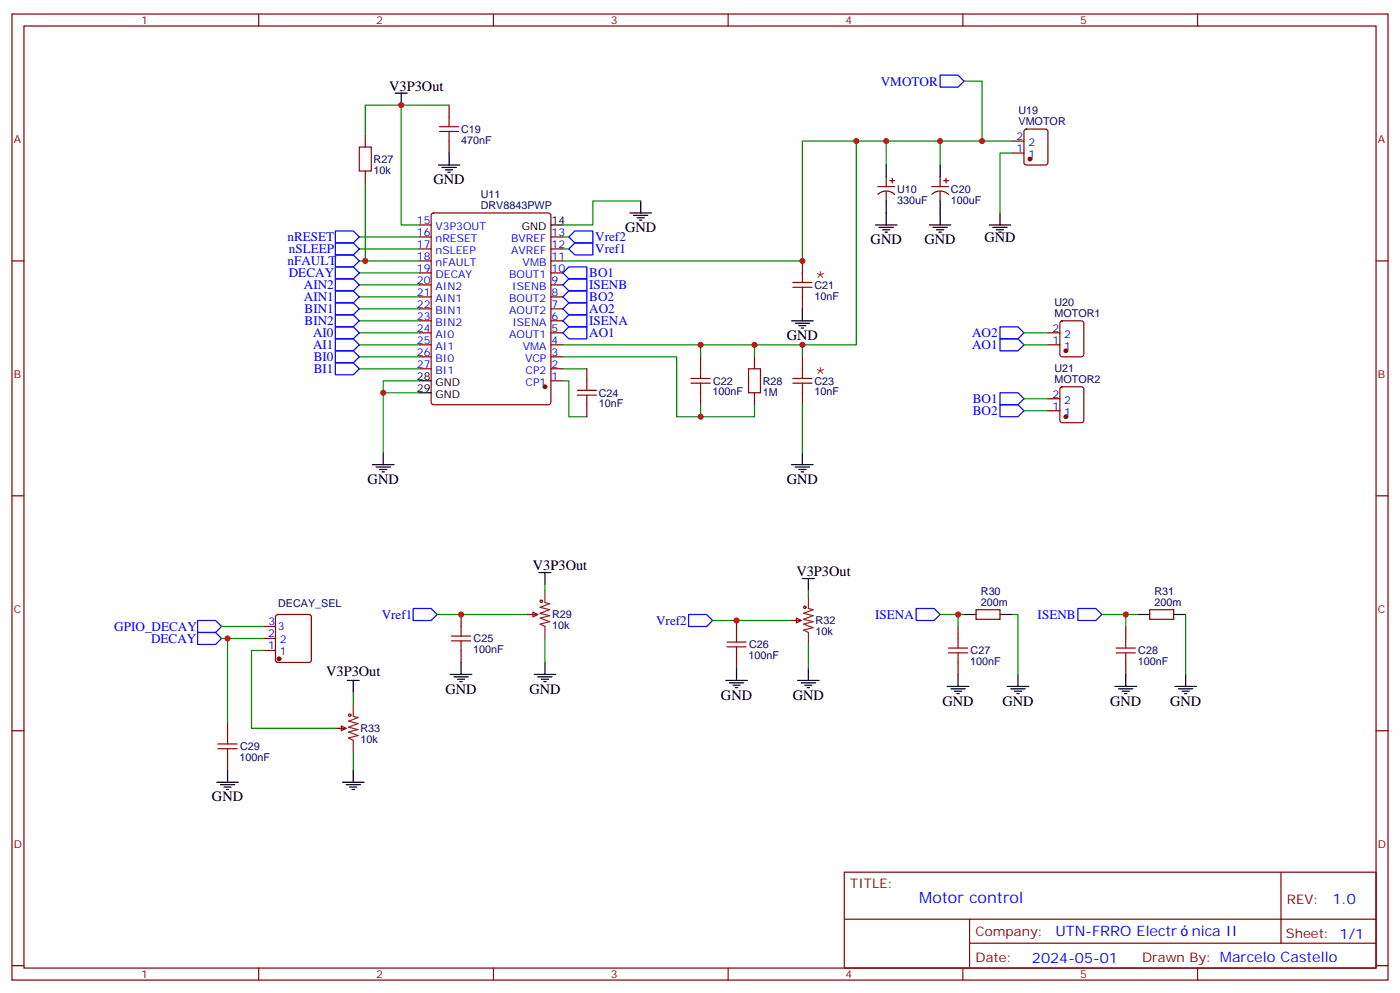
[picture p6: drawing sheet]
<svg xmlns="http://www.w3.org/2000/svg" width="412mm" height="292mm" viewBox="0 0 412 292" stroke-linecap="round" stroke-linejoin="round" font-family="sans-serif">
<g fill="none" stroke="#870000" stroke-width=".35">
<path d="M3.5 4.1h405.4v284.4h-405.4zM7.1 7.7h398.2v277.2h-398.2zM76.2 4.1v3.6M145.3 4.1v3.6M214.5 4.1v3.6M283.6 4.1v3.6M352.8 4.1v3.6M107.6 39.8v3.5M132.3 30.9v3.6M301.9 38.2l.4-.2h5.7l.6 .4 .1 9.5-.5 .6-5.9 .1-.6-.5-.1-9.4zM107.6 50.3v3.6M132.3 41.5v3.5"/>
<path d="M258.6 54.9h4.9M258.6 57.2a3.5 3.5 0 0 1 4.9 0M261.1 52.1v2.8M261.1 56.3v2.9M262.1 53.2h1.4M262.8 52.5v1.4M274.5 54.9h4.9M274.5 57.2a3.5 3.5 0 0 1 4.9 0M276.9 52.1v2.8M276.9 56.3v2.9M278 53.2h1.4M278.7 52.5v1.4"/>
<path d="M298.1 45h3.5M298.1 41.5h3.5M3.5 76.8h3.6M123.5 76.8h3.5M123.5 73.3h3.5M123.5 69.7h3.5M123.5 66.2h3.5M127.2 62.9l.5-.2h33.9l.6 .4 .1 55.3-.5 .7h-34.1l-.6-.4-.1-55.3zM162.3 76.8h3.5M162.3 73.3h3.5M162.3 69.7h3.5M236.4 76.8v3.5"/>
<path d="M405.3 76.8h3.6M123.5 98h3.5M123.5 94.4h3.5M123.5 90.9h3.5M123.5 87.4h3.5M123.5 83.9h3.5M123.5 80.3h3.5M162.3 98h3.5M162.3 94.4h3.5M162.3 90.9h3.5M162.3 87.4h3.5M162.3 83.9h3.5"/>
<path d="M162.3 80.3h3.5M236.4 87.4v3.5M308.7 98h3.5M312.4 94.6l.5-.2h5.7l.6 .5 .1 9.4-.5 .7h-5.9l-.6-.4-.1-9.5zM123.5 108.5h3.5M123.5 105h3.5M123.5 101.5h3.5M162.3 112.1h3.5M162.3 108.5h3.5M162.3 105h3.5M162.3 101.5h3.5M172.9 108.5v3.6"/>
<path d="M172.9 119.1v3.6M206.4 105v3.5M206.4 115.6v3.5M222.2 105v3.5M222.2 115.6v3.5M236.4 105v3.5M236.4 115.6v3.5M308.7 101.5h3.5M308.7 117.4h3.5M312.4 114l.5-.2h5.7l.6 .5 .1 9.4-.5 .7h-5.9l-.6-.4-.1-9.5zM308.7 120.9h3.5M3.5 145.9h3.6"/>
<path d="M405.3 145.9h3.6M287.5 179.5h7.1v2.8h-7.1zM338.7 179.5h7v2.8h-7zM77.6 191.5h3.5M77.6 187.9h3.5M77.6 184.4h3.5M81.4 181.1l.4-.2h9.2l.5 .2 .2 .5v12.7l-.2 .5-.5 .2h-9.2l-.5-.3-.2-.4v-12.7zM135.8 180.9v3.5M135.8 191.5v3.5M155.2 180.9h3.2M157 180.2l1.4 .7-1.4 .7zM217 182.6v3.6"/>
<path d="M217 193.2v3.5M232.8 182.6h3.2M234.6 181.9l1.4 .7-1.4 .7zM282.2 184.4v3.5M282.2 195v3.5M331.6 184.4v3.5M331.6 195v3.5M3.5 215.1h3.6M67 212.6v3.5M98.8 214.4h3.2M100.5 213.7l1.5 .7-1.5 .7zM405.3 215.1h3.6"/>
<path d="M67 223.2v3.5M248.7 256.7h156.6v28.2h-156.6zM377.3 256.7v20.9M248.7 270.6h156.5M285.6 277.6h119.6M285.6 270.6v14.1M3.5 284.2h3.6M76.2 284.9v3.6M145.3 284.9v3.6M214.5 284.9v3.6M283.6 284.9v3.6M352.8 284.9v3.6"/>
<path d="M405.3 284.2h3.6"/>
</g>
<g fill="none" stroke="#000" stroke-width=".35">
<path d="M116.4 27.4h3.5M118.2 27.4v3.5M129.1 48.6h6.4M130.2 49.3h4.2M131.2 50h2.1M131.9 50.7h.7M132.3 45v3.6M188.7 59.2v3.5M261.1 48.6v3.5M261.1 59.2v7M276.9 48.6v3.5M276.9 59.2v7"/>
<path d="M162.3 66.2h3.5M185.6 62.7h6.3M186.6 63.4h4.3M187.7 64.1h2.1M188.4 64.8h.7M257.9 66.2h6.3M258.9 66.9h4.3M260 67.6h2.1M260.7 68.3h.7M273.8 66.2h6.3M274.8 66.9h4.2M275.9 67.6h2.1"/>
<path d="M276.6 68.3h.7M291.4 66.2h6.3M292.5 66.9h4.2M293.5 67.6h2.1M294.2 68.3h.7M294.6 62.7v3.5M233.2 94.4h6.3M234.2 95.1h4.3M235.3 95.8h2.1M236 96.6h.7M236.4 90.9v3.5M123.5 112.1h3.5"/>
<path d="M123.5 115.6h3.5M109.7 136.8h6.4M110.8 137.5h4.2M111.8 138.2h2.1M112.5 138.9h.7M112.9 133.2v3.6M233.2 136.8h6.3M234.2 137.5h4.3M235.3 138.2h2.1M236 138.9h.7M236.4 133.2v3.6M158.7 168.5h3.6"/>
<path d="M160.5 168.5v3.5M236.4 170.3h3.5M238.1 170.3v3.5M132.6 198.5h6.4M133.7 199.2h4.2M134.8 199.9h2.1M135.8 195v3.5M157.3 198.5h6.4M158.4 199.2h4.2M159.5 199.9h2.1M160.5 195v3.5M217 196.7v3.6"/>
<path d="M238.1 196.7v3.6M282.2 198.5v3.5M284 180.9h3.5M294.6 180.9h3.5M299.9 198.5v3.5M331.6 198.5v3.5M335.1 180.9h3.6M345.7 180.9h3.5M349.2 198.5v3.5M102.3 200.3h3.5M104.1 200.3v3.5M135.5 200.6h.7"/>
<path d="M160.2 200.6h.7M213.8 200.3h6.3M214.8 201h4.3M215.9 201.7h2.1M216.6 202.4h.7M234.9 200.3h6.4M236 201h4.2M237.1 201.7h2.1M237.8 202.4h.7M279 202h6.4M280.1 202.7h4.2M281.2 203.4h2.1"/>
<path d="M281.9 204.2h.7M296.7 202h6.3M297.7 202.7h4.3M298.8 203.4h2.1M299.5 204.2h.7M328.4 202h6.4M329.5 202.7h4.2M330.6 203.4h2.1M331.3 204.2h.7M346.1 202h6.3M347.1 202.7h4.3M348.2 203.4h2.1"/>
<path d="M348.9 204.2h.7M63.9 230.3h6.3M64.9 231h4.2M66 231.7h2.1M66.7 232.4h.7M67 226.7v3.6M100.9 230.3h6.3M102 231h4.2M103 231.7h2.1M103.7 232.4h.7M104.1 226.7v3.6"/>
</g>
<g fill="none" stroke="#008700" stroke-width=".35">
<path d="M107.6 39.8v-8.9h10.6v35.3h5.3M118.2 30.9h14.1M284 23.9h5.3v17.6M107.6 53.9v22.9M188.7 59.2h-14.1v7h-8.8M252.2 41.5v60h-15.8M261.1 41.5v7.1M276.9 41.5v7.1M298.1 45h-3.5v17.7M298.1 41.5h-61.7v35.3h-70.6M105.8 76.8h17.7M105.8 73.3h17.7"/>
<path d="M105.8 69.7h17.7M165.8 73.3h1.8M165.8 69.7h1.8M105.8 98h17.7M105.8 94.4h17.7M105.8 90.9h17.7M105.8 87.4h17.7M105.8 83.9h17.7M105.8 80.3h17.7M301.6 98h7.1M105.8 108.5h17.7M105.8 105h17.7"/>
<path d="M105.8 101.5h17.7M112.9 115.6h10.6M123.5 112.1h-10.6v21.1M165.8 112.1h1.8v10.6h5.3M165.8 101.5h40.6v3.5M165.8 105h33.5v17.7h22.9v-3.6M165.8 108.5h7.1M206.4 101.5h30v3.5M206.4 119.1v3.6M222.2 101.5v3.5M236.4 119.1v14.1M301.6 101.5h7.1"/>
<path d="M301.6 117.4h7.1M301.6 120.9h7.1M160.5 172v1.8M238.1 173.8v1.8M65.3 187.9h12.3M65.3 184.4h12.3M67 187.9v24.7M77.6 191.5h-3.5v22.9h24.7M128.8 180.9h26.4M160.5 187.9v7.1M209.9 182.6h22.9M238.1 189.7v7"/>
<path d="M276.9 180.9h5.3v3.5M282.2 180.9h1.8M298.1 180.9h1.8v17.6M324.6 180.9h7v3.5M331.6 180.9h3.5M349.2 180.9v17.6M104.1 203.8v3.5M104.1 221.4v5.3"/>
</g>
<g fill="#870000" stroke="#870000" stroke-width=".35">
<circle cx="160.5" cy="113.8" r=".53"/>
<circle cx="82.2" cy="193.9" r=".53"/>
<circle cx="303.4" cy="46.8" r=".53"/>
<circle cx="314" cy="103.3" r=".53"/>
<circle cx="314" cy="122.7" r=".53"/>
</g>
<g fill="none" stroke="#00f" stroke-width=".35">
<path d="M276.9 22.1h5.3l1.8 1.8-1.8 1.7h-5.3zM98.8 78.6h5.3l1.7 1.7-1.7 1.8h-5.3zM98.8 75h5.3l1.7 1.8-1.7 1.8h-5.3zM98.8 71.5h5.3l1.7 1.8-1.7 1.7h-5.3zM98.8 68h5.3l1.7 1.7-1.7 1.8h-5.3zM167.6 69.7l1.7-1.7h5.3v3.5h-5.3zM167.6 73.3l1.7-1.8h5.3v3.5h-5.3zM98.8 99.7h5.3l1.7 1.8-1.7 1.8h-5.3zM98.8 96.2h5.3l1.7 1.8-1.7 1.7h-5.3zM98.8 92.7h5.3l1.7 1.7-1.7 1.8h-5.3zM98.8 89.1h5.3l1.7 1.8-1.7 1.8h-5.3zM98.8 85.6h5.3l1.7 1.8-1.7 1.7h-5.3z"/>
<path d="M98.8 82.1h5.3l1.7 1.8-1.7 1.7h-5.3zM165.8 80.3l1.8-1.7h5.3v3.5h-5.3zM165.8 87.4l1.8-1.8h5.3v3.5h-5.3zM165.8 98l1.8-1.8h5.3v3.5h-5.3zM165.8 90.9l1.8-1.8h5.3v3.6h-5.3zM165.8 94.4l1.8-1.7h5.3v3.5h-5.3zM165.8 83.9l1.8-1.8h5.3v3.5h-5.3zM294.6 99.7h5.3l1.7 1.8-1.7 1.8h-5.3zM294.6 96.2h5.3l1.7 1.8-1.7 1.7h-5.3zM98.8 106.8h5.3l1.7 1.7-1.7 1.8h-5.3zM98.8 103.3h5.3l1.7 1.7-1.7 1.8h-5.3zM294.6 115.6h5.3l1.7 1.8-1.7 1.7h-5.3z"/>
<path d="M294.6 119.1h5.3l1.7 1.8-1.7 1.8h-5.3zM121.7 179.1h5.3l1.8 1.8-1.8 1.7h-5.3zM269.9 179.1h5.3l1.7 1.8-1.7 1.7h-5.3zM317.5 179.1h5.3l1.8 1.8-1.8 1.7h-5.3zM58.2 186.2h5.3l1.8 1.7-1.8 1.8h-5.3zM58.2 182.6h5.3l1.8 1.8-1.8 1.8h-5.3zM202.8 180.9h5.3l1.8 1.7-1.8 1.8h-5.3z"/>
</g>
<g fill="none" stroke="#a10000" stroke-width=".35">
<path d="M129.5 38.7h5.6M129.5 37.3h5.6M132.3 34.5v2.8M132.3 38.7v2.8M105.8 43.3h3.6v7h-3.6zM233.5 84.6h5.7M233.5 83.1h5.7M236.4 80.3v2.8M236.4 84.6v2.8M170 116.3h5.7M170 114.9h5.7M172.9 112.1v2.8"/>
<path d="M172.9 116.3v2.8M203.6 112.8h5.6M203.6 111.4h5.6M206.4 108.5v2.9M206.4 112.8v2.8M220.5 108.5h3.5v7.1h-3.5zM233.5 112.8h5.7M233.5 111.4h5.7M236.4 108.5v2.9M236.4 112.8v2.8M133 188.6h5.6M133 187.2h5.6"/>
<path d="M135.8 184.4v2.8M135.8 188.6v2.9M214.1 190.4h5.7M214.1 189h5.7M217 186.2v2.8M217 190.4v2.8M279.4 192.2h5.6M279.4 190.7h5.6M282.2 187.9v2.8M282.2 192.2v2.8M328.8 192.2h5.6M328.8 190.7h5.6"/>
<path d="M331.6 187.9v2.8M331.6 192.2v2.8M64.2 219h5.6M67 216.1v2.9M64.2 220.4h5.6M67 220.4v2.8"/>
<circle cx="159.5" cy="177" r=".35"/>
<circle cx="237.1" cy="178.8" r=".35"/>
<circle cx="103" cy="210.5" r=".35"/>
</g>
<path d="M160.5 173.8v3.5l1.4 .4-2.8 1.1 2.8 .7-2.8 1 2.8 .7-2.8 .7 2.8 1.1-2.8 .7 1.4 .7v3.5M238.1 175.6v3.5l1.4 .4-2.8 1 2.8 .7-2.8 1.1 2.8 .7-2.8 .7 2.8 1-2.8 .8 1.4 .7v3.5M104.1 207.3v3.6l1.4 .3-2.8 1.1 2.8 .7-2.8 1 2.8 .7-2.8 .7 2.8 1.1-2.8 .7 1.4 .7v3.5" fill="none" stroke="#8c2424" stroke-width=".35"/>
<g fill="#c00">
<circle cx="112.9" cy="115.6" r=".88"/>
<circle cx="206.4" cy="101.5" r=".88"/>
<circle cx="222.3" cy="101.5" r=".88"/>
<circle cx="206.4" cy="122.7" r=".88"/>
<circle cx="236.4" cy="101.5" r=".88"/>
<circle cx="252.2" cy="41.5" r=".88"/>
<circle cx="236.4" cy="76.8" r=".88"/>
<circle cx="107.6" cy="76.8" r=".88"/>
<circle cx="118.2" cy="30.9" r=".88"/>
<circle cx="261.1" cy="41.5" r=".88"/>
<circle cx="276.9" cy="41.5" r=".88"/>
<circle cx="67" cy="187.9" r=".88"/>
<circle cx="135.8" cy="180.9" r=".88"/>
<circle cx="217" cy="182.6" r=".88"/>
<circle cx="282.2" cy="180.9" r=".88"/>
<circle cx="331.6" cy="180.9" r=".88"/>
<circle cx="289.3" cy="41.5" r=".88"/>
</g>
<g font-size="5.6" fill="#f00">
<text x="239.9" y="83.9">*</text>
<text x="239.9" y="112.1">*</text>
</g>
<text font-size="4.6" fill="#00f" x="270.8" y="265.7">Motor control</text>
<g font-size="4.2">
<text x="114.7" y="26.7">V3P3Out</text>
<text x="127.7" y="54.2">GND</text>
<text x="184.1" y="68.3">GND</text>
<text x="256.5" y="71.9">GND</text>
<text x="272.3" y="71.9">GND</text>
<text x="290" y="71.2">GND</text>
<text x="231.8" y="100.1">GND</text>
<text x="108.3" y="142.4">GND</text>
<text x="231.8" y="142.4">GND</text>
<text x="157" y="167.8">V3P3Out</text>
<text x="234.6" y="169.6">V3P3Out</text>
<text x="96.1" y="199">V3P3Out</text>
<text x="131.2" y="204.2">GND</text>
<text x="155.9" y="204.2">GND</text>
<text x="212.4" y="205.9">GND</text>
<text x="233.5" y="205.9">GND</text>
<text x="277.6" y="207.7">GND</text>
<text x="295.3" y="207.7">GND</text>
<text x="327" y="207.7">GND</text>
<text x="344.7" y="207.7">GND</text>
<text x="62.4" y="235.9">GND</text>
</g>
<g font-size="4.2" fill="#00f">
<text x="392.5" y="266">1.0</text>
<text x="310.9" y="275.5">UTN-FRRO Electr</text>
<text x="351.1" y="275.5">nica II</text>
<text x="304" y="283.3">2024-05-01</text>
</g>
<g font-size="3.9" fill="#00f">
<text x="259.5" y="25.3">VMOTOR</text>
<text x="84.7" y="71.1">nRESET</text>
<text x="175.3" y="71">Vref2</text>
<text x="85.1" y="74.6">nSLEEP</text>
<text x="175.3" y="74.5">Vref1</text>
<text x="84.7" y="78.1">nFAULT</text>
<text x="85.1" y="81.6">DECAY</text>
<text x="173.6" y="81.5">BO1</text>
<text x="89.5" y="88.7">AIN1</text>
<text x="89.5" y="85.2">AIN2</text>
<text x="173.6" y="88.6">BO2</text>
<text x="173.6" y="85.1">ISENB</text>
<text x="89.7" y="95.7">BIN2</text>
<text x="89.7" y="92.2">BIN1</text>
<text x="173.6" y="92.1">AO2</text>
<text x="173.6" y="95.6">ISENA</text>
<text x="92.2" y="99.3">AI0</text>
<text x="173.6" y="99.2">AO1</text>
<text x="286.3" y="99.2">AO2</text>
<text x="92.2" y="102.8">AI1</text>
<text x="92.4" y="106.3">BI0</text>
<text x="286.3" y="102.8">AO1</text>
<text x="92.4" y="109.9">BI1</text>
<text x="286.6" y="118.6">BO1</text>
<text x="286.6" y="122.2">BO2</text>
<text x="33.7" y="185.7">GPIO_DECAY</text>
<text x="112.5" y="182.1">Vref1</text>
<text x="193.3" y="183.9">Vref2</text>
<text x="257.8" y="182.1">ISENA</text>
<text x="305.7" y="182.1">ISENB</text>
<text x="44.5" y="189.2">DECAY</text>
</g>
<g font-size="3.9" fill="#800">
<text x="250.5" y="261.3">TITLE:</text>
<text x="379.1" y="266">REV:</text>
<text x="287.4" y="275.5">Company:</text>
<text x="378.7" y="276.1">Sheet: 1/1</text>
<text x="287.4" y="283.2">Date:</text>
<text x="336.4" y="283.3">Drawn By: Marcelo Castello</text>
</g>
<g font-size="3.2" fill="#800">
<text x="41.6" y="7.1">1</text>
<text x="110.8" y="7.1">2</text>
<text x="179.9" y="7.1">3</text>
<text x="249.1" y="7.1">4</text>
<text x="318.2" y="7.1">5</text>
<text x="4.1" y="42.2">A</text>
<text x="405.9" y="42.2">A</text>
<text x="4.1" y="111.4">B</text>
<text x="405.9" y="111.4">B</text>
<text x="4.1" y="180.5">C</text>
<text x="405.9" y="180.5">C</text>
<text x="4.1" y="249.7">D</text>
<text x="405.9" y="249.7">D</text>
<text x="41.6" y="287.9">1</text>
<text x="110.8" y="287.9">2</text>
<text x="179.9" y="287.9">3</text>
<text x="249.1" y="287.9">4</text>
<text x="318.2" y="287.9">5</text>
</g>
<g font-size="3.2" fill="#000080">
<text x="300" y="33.7">U19</text>
<text x="135.8" y="39.1">C19</text>
<text x="300" y="36.9">VMOTOR</text>
<text x="110.1" y="48">R27</text>
<text x="135.8" y="42.3">470nF</text>
<text x="110.1" y="51.1">10k</text>
<text x="141.6" y="58.2">U11</text>
<text x="264.2" y="60">330uF</text>
<text x="264.2" y="56.8">U10</text>
<text x="280.1" y="60">100uF</text>
<text x="280.1" y="56.8">C20</text>
<text x="141.6" y="61.6">DRV8843PWP</text>
<text x="239.9" y="88.2">10nF</text>
<text x="239.9" y="85">C21</text>
<text x="310.6" y="93.4">MOTOR1</text>
<text x="310.6" y="90.1">U20</text>
<text x="210.1" y="113.2">C22</text>
<text x="224.7" y="113.2">R28</text>
<text x="239.9" y="113.2">C23</text>
<text x="310.6" y="112.8">MOTOR2</text>
<text x="310.6" y="109.5">U21</text>
<text x="176.4" y="119.9">10nF</text>
<text x="176.4" y="116.7">C24</text>
<text x="209.9" y="116.4">100nF</text>
<text x="224.7" y="116.5">1M</text>
<text x="239.9" y="116.4">10nF</text>
<text x="81.9" y="178.6">DECAY_SEL</text>
<text x="288.9" y="178.4">200m</text>
<text x="288.9" y="175.2">R30</text>
<text x="340.1" y="178.4">200m</text>
<text x="340.1" y="175.2">R31</text>
<text x="162.6" y="185.2">10k</text>
<text x="162.6" y="182">R29</text>
<text x="240.2" y="183.8">R32</text>
<text x="139.5" y="189.1">C25</text>
<text x="220.7" y="190.8">C26</text>
<text x="240.2" y="187">10k</text>
<text x="139.3" y="192.2">100nF</text>
<text x="220.5" y="194">100nF</text>
<text x="285.8" y="195.8">100nF</text>
<text x="285.9" y="192.6">C27</text>
<text x="335.1" y="195.8">100nF</text>
<text x="335.3" y="192.6">C28</text>
<text x="106.2" y="215.5">R33</text>
<text x="70.7" y="220.8">C29</text>
<text x="106.2" y="218.7">10k</text>
<text x="70.6" y="224">100nF</text>
</g>
<g font-size="3.2" fill="#00f">
<text x="299.4" y="41.2">2</text>
<text x="299.4" y="44.7">1</text>
<text x="302.9" y="46.5">1</text>
<text x="302.9" y="42.9">2</text>
<text x="122.8" y="65.9">15</text>
<text x="122.8" y="69.4">16</text>
<text x="128.3" y="67.6">V3P3OUT</text>
<text x="128.3" y="71.2">nRESET</text>
<text x="150.6" y="71.2">BVREF</text>
<text x="162.5" y="69.4">13</text>
<text x="122.8" y="72.9">17</text>
<text x="122.8" y="76.4">18</text>
<text x="128.3" y="74.7">nSLEEP</text>
<text x="150.6" y="74.7">AVREF</text>
<text x="162.5" y="76.4">11</text>
<text x="162.5" y="72.9">12</text>
<text x="122.8" y="80">19</text>
<text x="122.8" y="83.5">20</text>
<text x="128.3" y="78.2">nFAULT</text>
<text x="128.3" y="81.7">DECAY</text>
<text x="150" y="81.7">BOUT1</text>
<text x="154" y="78.2">VMB</text>
<text x="162.5" y="83.5">9</text>
<text x="162.5" y="80">10</text>
<text x="122.8" y="87">21</text>
<text x="128.3" y="85.3">AIN2</text>
<text x="128.3" y="88.8">AIN1</text>
<text x="150" y="88.8">BOUT2</text>
<text x="150.9" y="85.3">ISENB</text>
<text x="162.5" y="87">8</text>
<text x="122.8" y="90.6">22</text>
<text x="122.8" y="94.1">23</text>
<text x="128.3" y="92.3">BIN1</text>
<text x="128.3" y="95.8">BIN2</text>
<text x="150" y="92.3">AOUT2</text>
<text x="150.9" y="95.8">ISENA</text>
<text x="162.5" y="94.1">6</text>
<text x="162.5" y="90.6">7</text>
<text x="122.8" y="97.6">24</text>
<text x="122.8" y="101.1">25</text>
<text x="128.3" y="99.4">AI0</text>
<text x="150" y="99.4">AOUT1</text>
<text x="162.5" y="101.1">4</text>
<text x="162.5" y="97.6">5</text>
<text x="310" y="101.1">1</text>
<text x="310" y="97.6">2</text>
<text x="313.5" y="99.4">2</text>
<text x="122.8" y="104.7">26</text>
<text x="128.3" y="102.9">AI1</text>
<text x="128.3" y="106.4">BI0</text>
<text x="154" y="102.9">VMA</text>
<text x="154.7" y="106.4">VCP</text>
<text x="162.5" y="104.7">3</text>
<text x="313.5" y="102.9">1</text>
<text x="122.8" y="108.2">27</text>
<text x="128.3" y="110">BI1</text>
<text x="154.8" y="113.5">CP1</text>
<text x="154.8" y="110">CP2</text>
<text x="162.5" y="111.7">1</text>
<text x="162.5" y="108.2">2</text>
<text x="310" y="117">2</text>
<text x="313.5" y="118.8">2</text>
<text x="310" y="120.5">1</text>
<text x="313.5" y="122.3">1</text>
<text x="79.1" y="184">3</text>
<text x="81.8" y="185.5">3</text>
<text x="78.9" y="191.1">1</text>
<text x="78.9" y="187.6">2</text>
<text x="82.4" y="189.3">2</text>
<text x="82.4" y="192.9">1</text>
</g>
<g font-size="3.2">
<text x="162.5" y="65.9">14</text>
<text x="153.7" y="67.6">GND</text>
<text x="122.8" y="111.7">28</text>
<text x="128.3" y="113.5">GND</text>
<text x="122.8" y="115.3">29</text>
<text x="128.3" y="117">GND</text>
</g>
</svg>
